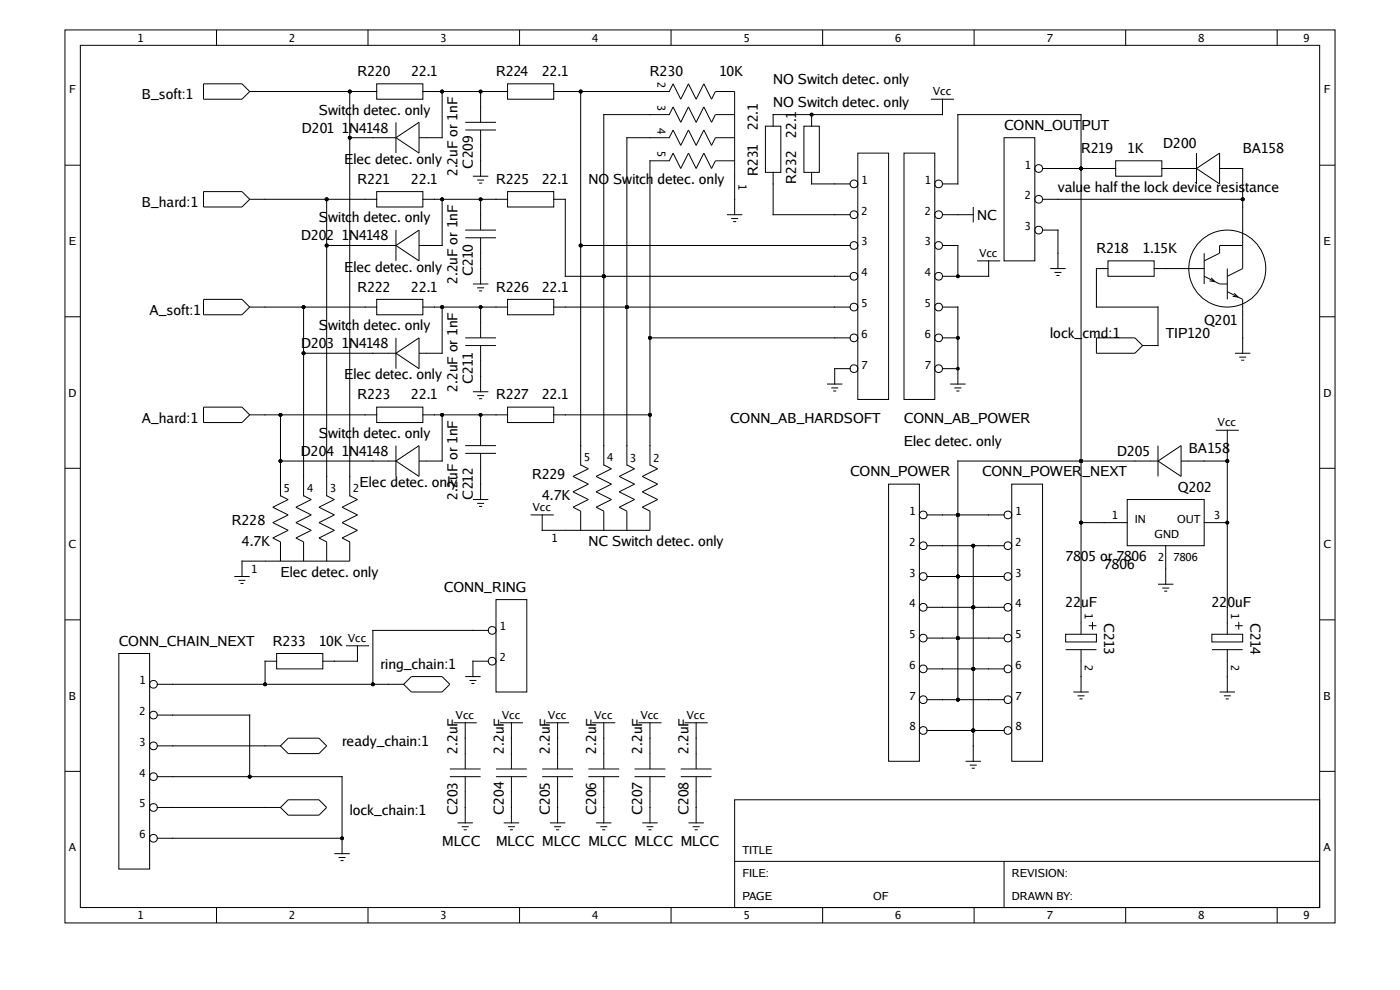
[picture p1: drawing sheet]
<svg xmlns="http://www.w3.org/2000/svg" width="297mm" height="210mm" viewBox="0 0 297 210" stroke-linecap="round" stroke-linejoin="round" font-family="sans-serif">
<g fill="none" stroke="#000" stroke-width=".21">
<path d="M13.8 6.3h269.4v189.5h-269.4zM17 9.6h263v182.9h-263zM43.2 17.8h8.1l1.7 1.6-1.7 1.6h-8.1zM45.9 6.3v3.3M53 19.4h26.9M74.2 19.4v85.7l1.6 .9-3.2 1.6 3.2 1.6-3.2 1.7 3.2 1.6-3.2 1.6 1.6 .8v4.1h-22.9v3.3M78.1 6.3v3.3M79.9 17.8h9.8v3.2h-9.8zM89.7 19.4h18M93.8 19.4v9.8h-4.9M102 19.4v6.5M107.7 17.8h9.8v3.2h-9.8z"/>
<path d="M110.2 6.3v3.3M123.2 19.4v79.2M142.4 6.3v3.3M142.8 17.8l1.6 3.2 1.6-3.2 1.7 3.2 1.6-3.2 1.6 3.2 .9-1.6h4v26.1M142.8 17.8l-.8 1.6h-24.5M174.5 6.3v3.3M206.7 6.3v3.3M238.8 6.3v3.3M270.9 6.3v3.3M13.8 35h3.2M74.2 29.2h9.8M84 29.2l4.9-3.3v6.6z"/>
<path d="M84 25.9v6.6M98.7 25.9h6.5M98.7 27.6h6.5M100.3 37.4h3.3M101.2 38.2h1.5M101.6 38.8h.7M102 27.6v9.8M142.8 27.6l1.6 3.2 1.6-3.2 1.7 3.2 1.6-3.2 1.6 3.2 .9-1.6h4M142.8 22.7l1.6 3.2 1.6-3.2 1.7 3.2 1.6-3.2 1.6 3.2 .9-1.6h4M142.8 32.5l1.6 3.2 1.6-3.2 1.7 3.2 1.6-3.2 1.6 3.2 .9-1.6h4M142.8 22.7l-.8 1.6h-13.9v74.3M142.8 32.5l-.8 1.6h-4.1v64.5"/>
<path d="M142.8 27.6l-.8 1.6h-9v69.4M162.4 26.8h3.2v9.8h-3.2zM164 36.6v8.9h16.3M170.5 26.8h3.3v9.8h-3.3zM172.2 24.3v2.5M172.2 36.6v2.4h8.1M182 32.5h6.5v52.2h-6.5zM191.8 32.5h6.5v52.2h-6.5zM197.5 21h4.9M199.9 39h3.3v-14.7h26.1v110.2M199.9 21v3.3h-35.9v2.5M213 29.2h6.5v26.1h-6.5z"/>
<path d="M221.2 35.7h15.5M236.7 34.1h9.8v3.3h-9.8zM246.5 35.7h7.3M253.8 35.7l4.9-3.2v6.5zM253.8 32.5v6.5M258.7 35.7h4.9v21.3l-3.2 1.6M280 35h3.2M43.2 40.6h8.1l1.7 1.7-1.7 1.6h-8.1zM53 42.3h26.9M69.3 42.3v62.8l1.6 .9-3.2 1.6 3.2 1.6-3.2 1.7 3.2 1.6-3.2 1.6 1.6 .8v4.1M69.3 52.1h14.7M79.9 40.6h9.8v3.3h-9.8z"/>
<path d="M84 52.1l4.9-3.3v6.5zM84 48.8v6.5M89.7 42.3h18M93.8 42.3v9.8h-4.9M98.7 48.8h6.5M98.7 50.4h6.5M102 42.3v6.5M102 50.4v9.8M107.7 40.6h9.8v3.3h-9.8zM117.5 42.3h2.4v16.3h60.4M123.2 52.1h57.1M154.2 45.5h3.3"/>
<path d="M155.1 46.4h1.5M155.5 47h.7M199.9 52.1h3.3v6.5M199.9 45.5h6.6M206.5 43.9v3.3M207.3 55.3h4.9M209.7 55.3v3.3h-9.8M221.2 42.3h42.4M221.2 48.8h3.2v8.2M222.8 57h3.3M223.7 57.8h1.5M224.1 58.4h.7"/>
<path d="M235 55.3h9.8v3.3h-9.8zM235 57h-2.4v8.1h13.1v8.2h-3.3M244.8 57h10.7M255.5 53.7v6.5M255.5 58.6l3.2 1.6h1.7M256.9 58.9l.8 .8-1.1-.1M260.4 57v6.5M263.6 52.1h-4.9v1.6l-3.2 1.6M13.8 67.2h3.2M43.2 63.5h8.1l1.7 1.6-1.7 1.7h-8.1zM53 65.1h26.9M64.4 65.1v40l1.6 .9-3.2 1.6 3.2 1.6-3.2 1.7 3.2 1.6-3.2 1.6 1.6 .8v4.1"/>
<path d="M64.4 74.9h19.6M79.9 63.5h9.8v3.3h-9.8zM84 74.9l4.9-3.2v6.5zM84 71.7v6.5M89.7 65.1h18M93.8 65.1v9.8h-4.9M98.7 71.7h6.5M98.7 73.3h6.5M100.3 60.2h3.3M101.2 61.1h1.5M101.6 61.7h.7M102 65.1v6.6"/>
<path d="M102 73.3v9.8M107.7 63.5h9.8v3.3h-9.8zM117.5 65.1h62.8M137.9 71.7h42.4M180.3 78.2h-3.2v3.3M199.9 65.1h3.3v16.4M199.9 71.7h3.3M199.9 78.2h3.3M232.6 71.7h8.2l1.6 1.6-1.6 1.6h-8.2zM260.4 61.9l3.2 1.6v11.4M261.8 62.2l.8 .8-1.1-.1M262 74.9h3.3"/>
<path d="M262.9 75.8h1.5M263.3 76.4h.7M280 67.2h3.2M13.8 99.3h3.2M43.2 86.4h8.1l1.7 1.6-1.7 1.6h-8.1zM53 88h26.9M59.5 88v17.1l1.6 .9-3.2 1.6 3.2 1.6-3.2 1.7 3.2 1.6-3.2 1.6 1.6 .8v4.1M59.5 97.8h24.5M79.9 86.4h9.8v3.2h-9.8zM84 97.8l4.9-3.3v6.6zM84 94.5v6.6M89.7 88h18"/>
<path d="M93.8 88v9.8h-4.9M98.7 94.5h6.5M98.7 96.2h6.5M100.3 83.1h3.3M101.2 83.9h1.5M101.6 84.6h.7M102 88v6.5M102 96.2v9.8M107.7 86.4h9.8v3.2h-9.8zM117.5 88h20.4M123.2 98.6l1.6 .8-3.2 1.7 3.2 1.6-3.2 1.6 3.2 1.7-3.2 1.6 1.6 .8v4.1M128.1 98.6l1.6 .8-3.2 1.7 3.2 1.6-3.2 1.6 3.2 1.7-3.2 1.6 1.6 .8v4.1"/>
<path d="M133 98.6l1.6 .8-3.2 1.7 3.2 1.6-3.2 1.6 3.2 1.7-3.2 1.6 1.6 .8v4.1M137.9 98.6l1.6 .8-3.2 1.7 3.2 1.6-3.2 1.6 3.2 1.7-3.2 1.6 1.6 .8v4.1h-22.9v-3.3M175.4 81.5h3.3M176.3 82.3h1.5M176.7 82.9h.7M201.6 81.5h3.2M202.5 82.3h1.4M202.9 82.9h.6M245.7 97.8h-42.5v50.6M245.7 97.8l4.9-3.3v6.6zM245.7 94.5v6.6M250.6 97.8h9.8"/>
<path d="M257.9 91.3h4.9M260.4 91.3v43.2M280 99.3h3.2M100.3 106h3.3M101.2 106.8h1.5M101.6 107.4h.7M112.6 109.2h4.9M188.5 102.7h6.5v58.8h-6.5zM196.7 109.2h16.3M196.7 115.8h16.3M206.5 115.8v45.7M214.6 102.7h6.6v58.8h-6.6z"/>
<path d="M229.3 110.9h9.8M239.1 106h16.4v9.8h-16.4zM247.3 115.8v8.1M255.5 110.9h4.9M13.8 131.5h3.2M25.2 138.6h6.5v45.7h-6.5zM49.7 122.3h3.3M50.6 123.1h1.5M51 123.8h.7M58.7 138.6h9.8v3.3h-9.8zM73.4 137h4.9M75.8 137v3.3h-7.3"/>
<path d="M103.6 133.7h-24.5v11.5M105.2 127.2h6.6v19.6h-6.6zM196.7 122.3h16.3M196.7 128.8h16.3M196.7 135.4h16.3M226.1 134.5h6.5v1.7h-6.5zM226.1 137.8h6.5M229.3 137.8v9M231 132.7h1.6M231.8 131.9v1.7M245.7 123.9h3.2M246.6 124.7h1.4"/>
<path d="M247 125.4h.6M257.1 134.5h6.5v1.7h-6.5zM257.1 137.8h6.5M260.4 137.8v9M262 132.7h1.6M262.8 131.9v1.7M280 131.5h3.2M33.4 158.2h26.1M33.4 145.2h52.2M33.4 151.7h19.6v13.1M58.7 140.3h-2.5v4.9M59.5 158.2l1.6-1.6h6.6l1.6 1.6-1.6 1.7h-6.6z"/>
<path d="M85.6 145.2l1.7-1.7h6.5l1.6 1.7-1.6 1.6h-6.5zM96.2 153.3h4.9M98.7 143.5h3.3M98.7 153.3v9.8M99.6 144.3h1.5M100 145h.7M103.6 140.3h-3.3v3.2M106 153.3h4.9M108.5 153.3v9.8M115.8 153.3h4.9M118.3 153.3v9.8M125.6 153.3h4.9"/>
<path d="M128.1 153.3v9.8M135.4 153.3h4.9M137.9 153.3v9.8M145.2 153.3h4.9M147.7 153.3v9.8M196.7 141.9h16.3M196.7 148.4h16.3M196.7 155h16.3M227.7 146.8h3.3M228.6 147.6h1.5M229 148.3h.7M258.7 146.8h3.3"/>
<path d="M259.6 147.6h1.5M260 148.3h.7M13.8 163.6h3.2M33.4 171.3h26.1M33.4 164.8h39.2v16.3M33.4 177.8h39.2M59.5 171.3l1.6-1.7h6.6l1.6 1.7-1.6 1.6h-6.6zM95.4 164.8h6.6M95.4 163.1h6.6M97.1 174.5h3.2M98 175.4h1.4M98.4 176h.6"/>
<path d="M98.7 164.8v9.7M105.2 164.8h6.6M105.2 163.1h6.6M106.9 174.5h3.2M107.8 175.4h1.4M108.2 176h.6M108.5 164.8v9.7M115 164.8h6.6M115 163.1h6.6M116.7 174.5h3.2M117.6 175.4h1.4M118 176h.6"/>
<path d="M118.3 164.8v9.7M124.8 164.8h6.6M124.8 163.1h6.6M126.5 174.5h3.2M127.4 175.4h1.4M127.8 176h.6M128.1 164.8v9.7M134.6 164.8h6.6M134.6 163.1h6.6M136.3 174.5h3.2M137.2 175.4h1.4M137.6 176h.6"/>
<path d="M137.9 164.8v9.7M144.4 164.8h6.5M144.4 163.1h6.5M146 174.5h3.3M146.9 175.4h1.5M147.4 176h.6M147.7 164.8v9.7M155.8 169.6h124.2v22.9h-124.2zM204.8 161.5h3.3M205.7 162.3h1.5M206.1 163h.7M280 163.6h3.2"/>
<path d="M45.9 192.5v3.3M70.9 181.1h3.3M71.8 181.9h1.5M72.2 182.5h.7M78.1 192.5v3.3M110.2 192.5v3.3M142.4 192.5v3.3M155.8 182.7h124.2M174.5 192.5v3.3M206.7 192.5v3.3M213 182.7v9.8M238.8 192.5v3.3"/>
<path d="M270.9 192.5v3.3"/>
<circle cx="181.2" cy="39" r=".82"/>
<circle cx="199.1" cy="39" r=".82"/>
<circle cx="220.3" cy="35.7" r=".82"/>
<circle cx="181.2" cy="52.1" r=".82"/>
<circle cx="181.2" cy="58.6" r=".82"/>
<circle cx="181.2" cy="45.5" r=".82"/>
<circle cx="199.1" cy="52.1" r=".82"/>
<circle cx="199.1" cy="58.6" r=".82"/>
<circle cx="199.1" cy="45.5" r=".82"/>
<circle cx="220.3" cy="48.8" r=".82"/>
<circle cx="220.3" cy="42.3" r=".82"/>
<circle cx="260.4" cy="57" r="8.2"/>
<circle cx="181.2" cy="65.1" r=".82"/>
<circle cx="181.2" cy="78.2" r=".82"/>
<circle cx="181.2" cy="71.7" r=".82"/>
<circle cx="199.1" cy="65.1" r=".82"/>
<circle cx="199.1" cy="78.2" r=".82"/>
<circle cx="199.1" cy="71.7" r=".82"/>
<circle cx="195.9" cy="115.8" r=".82"/>
<circle cx="195.9" cy="109.2" r=".82"/>
<circle cx="213.8" cy="115.8" r=".82"/>
<circle cx="213.8" cy="109.2" r=".82"/>
<circle cx="104.4" cy="133.7" r=".82"/>
<circle cx="195.9" cy="135.4" r=".82"/>
<circle cx="195.9" cy="122.3" r=".82"/>
<circle cx="195.9" cy="128.8" r=".82"/>
<circle cx="213.8" cy="122.3" r=".82"/>
<circle cx="213.8" cy="135.4" r=".82"/>
<circle cx="213.8" cy="128.8" r=".82"/>
<circle cx="32.6" cy="158.2" r=".82"/>
<circle cx="32.6" cy="145.2" r=".82"/>
<circle cx="32.6" cy="151.7" r=".82"/>
<circle cx="104.4" cy="140.3" r=".82"/>
<circle cx="195.9" cy="141.9" r=".82"/>
<circle cx="195.9" cy="148.4" r=".82"/>
<circle cx="195.9" cy="155" r=".82"/>
<circle cx="213.8" cy="141.9" r=".82"/>
<circle cx="213.8" cy="148.4" r=".82"/>
<circle cx="213.8" cy="155" r=".82"/>
<circle cx="32.6" cy="177.8" r=".82"/>
<circle cx="32.6" cy="164.8" r=".82"/>
<circle cx="32.6" cy="171.3" r=".82"/>
</g>
<g fill="#000">
<circle cx="74.2" cy="19.4" r=".41"/>
<circle cx="93.8" cy="19.4" r=".41"/>
<circle cx="102" cy="19.4" r=".41"/>
<circle cx="123.2" cy="19.4" r=".41"/>
<circle cx="74.2" cy="29.2" r=".41"/>
<circle cx="172.2" cy="24.3" r=".41"/>
<circle cx="229.3" cy="35.7" r=".41"/>
<circle cx="69.3" cy="42.3" r=".41"/>
<circle cx="69.3" cy="52.1" r=".41"/>
<circle cx="93.8" cy="42.3" r=".41"/>
<circle cx="102" cy="42.3" r=".41"/>
<circle cx="123.2" cy="52.1" r=".41"/>
<circle cx="128.1" cy="58.6" r=".41"/>
<circle cx="203.2" cy="58.6" r=".41"/>
<circle cx="263.6" cy="42.3" r=".41"/>
<circle cx="64.4" cy="74.9" r=".41"/>
<circle cx="64.4" cy="65.1" r=".41"/>
<circle cx="93.8" cy="65.1" r=".41"/>
<circle cx="102" cy="65.1" r=".41"/>
<circle cx="133" cy="65.1" r=".41"/>
<circle cx="137.9" cy="71.7" r=".41"/>
<circle cx="203.2" cy="71.7" r=".41"/>
<circle cx="203.2" cy="78.2" r=".41"/>
<circle cx="59.5" cy="88" r=".41"/>
<circle cx="59.5" cy="97.8" r=".41"/>
<circle cx="93.8" cy="88" r=".41"/>
<circle cx="102" cy="88" r=".41"/>
<circle cx="137.9" cy="88" r=".41"/>
<circle cx="229.3" cy="97.8" r=".41"/>
<circle cx="260.4" cy="97.8" r=".41"/>
<circle cx="203.2" cy="109.2" r=".41"/>
<circle cx="206.5" cy="115.8" r=".41"/>
<circle cx="229.3" cy="110.9" r=".41"/>
<circle cx="260.4" cy="110.9" r=".41"/>
<circle cx="203.2" cy="135.4" r=".41"/>
<circle cx="203.2" cy="122.3" r=".41"/>
<circle cx="206.5" cy="128.8" r=".41"/>
<circle cx="56.2" cy="145.2" r=".41"/>
<circle cx="79.1" cy="145.2" r=".41"/>
<circle cx="203.2" cy="148.4" r=".41"/>
<circle cx="206.5" cy="141.9" r=".41"/>
<circle cx="206.5" cy="155" r=".41"/>
<circle cx="53" cy="164.8" r=".41"/>
<circle cx="72.6" cy="177.8" r=".41"/>
</g>
<g font-size="2.9">
<text x="75.8" y="16.1">R220</text>
<text x="87.3" y="16.1">22.1</text>
<text x="105.2" y="16.1">R224</text>
<text x="115" y="16.1">22.1</text>
<text x="137.9" y="16.1">R230</text>
<text x="152.6" y="16.1">10K</text>
<text x="164" y="17.8">NO Switch detec. only</text>
<text x="30.1" y="21">B_soft:1</text>
<text x="164" y="22.7">NO Switch detec. only</text>
<text x="64" y="28.1">D201</text>
<text x="67.7" y="24.3">Switch detec. only</text>
<text x="72.4" y="28.1">1N4148</text>
<text x="160.7" y="27.6" transform="rotate(-90 160.7 27.6)">22.1</text>
<text x="168.9" y="29.2" transform="rotate(-90 168.9 29.2)">22.1</text>
<text x="213" y="27.6">CONN_OUTPUT</text>
<text x="73" y="34.8">Elec detec. only</text>
<text x="100.3" y="35.7" transform="rotate(-90 100.3 35.7)">C209</text>
<text x="229.3" y="32.5">R219</text>
<text x="239.1" y="32.5">1K</text>
<text x="246.8" y="31.4">D200</text>
<text x="263.6" y="32.5">BA158</text>
<text x="75.8" y="39">R221</text>
<text x="87.3" y="39">22.1</text>
<text x="97.1" y="37.4" transform="rotate(-90 97.1 37.4)">2.2uF or 1nF</text>
<text x="105.2" y="39">R225</text>
<text x="115" y="39">22.1</text>
<text x="124.8" y="39">NO Switch detec. only</text>
<text x="160.7" y="37.4" transform="rotate(-90 160.7 37.4)">R231</text>
<text x="168.9" y="39" transform="rotate(-90 168.9 39)">R232</text>
<text x="224.4" y="40.6">value half the lock device resistance</text>
<text x="30.1" y="43.9">B_hard:1</text>
<text x="67.7" y="47.2">Switch detec. only</text>
<text x="207.3" y="46.6">NC</text>
<text x="63.9" y="51">D202 1N4148</text>
<text x="232.6" y="53.7">R218</text>
<text x="242.4" y="53.7">1.15K</text>
<text x="73" y="57.6">Elec detec. only</text>
<text x="100.3" y="58.6" transform="rotate(-90 100.3 58.6)">C210</text>
<text x="75.8" y="61.9">R222</text>
<text x="87.3" y="61.9">22.1</text>
<text x="97.1" y="60.2" transform="rotate(-90 97.1 60.2)">2.2uF or 1nF</text>
<text x="105.2" y="61.9">R226</text>
<text x="115" y="61.9">22.1</text>
<text x="31.7" y="66.8">A_soft:1</text>
<text x="67.7" y="70">Switch detec. only</text>
<text x="222.8" y="71.7">lock_cmd:1</text>
<text x="247.3" y="71.7">TIP120</text>
<text x="255.5" y="68.9">Q201</text>
<text x="63.9" y="73.9">D203 1N4148</text>
<text x="73" y="80.5">Elec detec. only</text>
<text x="97.1" y="83.1" transform="rotate(-90 97.1 83.1)">2.2uF or 1nF</text>
<text x="100.3" y="81.5" transform="rotate(-90 100.3 81.5)">C211</text>
<text x="30.1" y="89.6">A_hard:1</text>
<text x="75.8" y="84.7">R223</text>
<text x="87.3" y="84.7">22.1</text>
<text x="105.2" y="84.7">R227</text>
<text x="115" y="84.7">22.1</text>
<text x="154.9" y="89.6">CONN_AB_HARDSOFT</text>
<text x="191.8" y="89.6">CONN_AB_POWER</text>
<text x="67.7" y="92.9">Switch detec. only</text>
<text x="191.8" y="94.5">Elec detec. only</text>
<text x="63.8" y="96.7">D204 1N4148</text>
<text x="112.9" y="101.6">R229</text>
<text x="180.3" y="101.1">CONN_POWER</text>
<text x="208.3" y="101.1">CONN_POWER_NEXT</text>
<text x="237" y="96.7">D205</text>
<text x="252.2" y="96.2">BA158</text>
<text x="76.3" y="103.3">Elec detec. only</text>
<text x="97.1" y="106" transform="rotate(-90 97.1 106)">2.2uF or 1nF</text>
<text x="100.3" y="106" transform="rotate(-90 100.3 106)">C212</text>
<text x="115" y="106">4.7K</text>
<text x="249.9" y="104.3">Q202</text>
<text x="49.2" y="111.4">R228</text>
<text x="51.3" y="115.8">4.7K</text>
<text x="124.8" y="115.8">NC Switch detec. only</text>
<text x="226.1" y="119">7805 or 7806</text>
<text x="59.5" y="122.3">Elec detec. only</text>
<text x="94.2" y="125.6">CONN_RING</text>
<text x="234.2" y="120.7">7806</text>
<text x="226.1" y="128.8">22uF</text>
<text x="257.1" y="128.8">220uF</text>
<text x="25.2" y="137">CONN_CHAIN_NEXT</text>
<text x="57.9" y="137">R233</text>
<text x="67.7" y="137">10K</text>
<text x="234.2" y="132.1" transform="rotate(90 234.2 132.1)">C213</text>
<text x="265.3" y="132.1" transform="rotate(90 265.3 132.1)">C214</text>
<text x="80.7" y="141.9">ring_chain:1</text>
<text x="72.6" y="158.2">ready_chain:1</text>
<text x="97.1" y="159.9" transform="rotate(-90 97.1 159.9)">2.2uF</text>
<text x="106.9" y="159.9" transform="rotate(-90 106.9 159.9)">2.2uF</text>
<text x="116.7" y="159.9" transform="rotate(-90 116.7 159.9)">2.2uF</text>
<text x="126.5" y="159.9" transform="rotate(-90 126.5 159.9)">2.2uF</text>
<text x="136.3" y="159.9" transform="rotate(-90 136.3 159.9)">2.2uF</text>
<text x="146" y="159.9" transform="rotate(-90 146 159.9)">2.2uF</text>
<text x="74.2" y="172.9">lock_chain:1</text>
<text x="97.1" y="172.9" transform="rotate(-90 97.1 172.9)">C203</text>
<text x="106.9" y="172.9" transform="rotate(-90 106.9 172.9)">C204</text>
<text x="116.7" y="172.9" transform="rotate(-90 116.7 172.9)">C205</text>
<text x="126.5" y="172.9" transform="rotate(-90 126.5 172.9)">C206</text>
<text x="136.3" y="172.9" transform="rotate(-90 136.3 172.9)">C207</text>
<text x="146" y="172.9" transform="rotate(-90 146 172.9)">C208</text>
<text x="93.8" y="179.4">MLCC</text>
<text x="105.2" y="179.4">MLCC MLCC MLCC MLCC MLCC</text>
</g>
<g font-size="2.4">
<text x="29.2" y="8.9">1</text>
<text x="61.3" y="8.9">2</text>
<text x="93.5" y="8.8">3</text>
<text x="125.6" y="8.8">4</text>
<text x="157.8" y="8.8">5</text>
<text x="189.9" y="8.8">6</text>
<text x="222.1" y="8.8">7</text>
<text x="254.2" y="8.8">8</text>
<text x="276.6" y="8.8">9</text>
<text x="139.5" y="17.4" transform="rotate(90 139.5 17.4)">2</text>
<text x="14.7" y="19.8">F</text>
<text x="139.5" y="22.3" transform="rotate(90 139.5 22.3)">3</text>
<text x="197.9" y="20.2">Vcc</text>
<text x="280.9" y="19.8">F</text>
<text x="139.5" y="27.2" transform="rotate(90 139.5 27.2)">4</text>
<text x="139.5" y="32.1" transform="rotate(90 139.5 32.1)">5</text>
<text x="217.4" y="35.7">1</text>
<text x="156.7" y="39" transform="rotate(90 156.7 39)">1</text>
<text x="182.8" y="39">1</text>
<text x="196.2" y="39">1</text>
<text x="182.8" y="45.5">2</text>
<text x="196.2" y="45.5">2</text>
<text x="217.4" y="42.3">2</text>
<text x="14.6" y="52">E</text>
<text x="182.8" y="52.1">3</text>
<text x="196.2" y="52.1">3</text>
<text x="217.4" y="48.8">3</text>
<text x="280.8" y="52">E</text>
<text x="182.8" y="58.6">4</text>
<text x="196.2" y="58.6">4</text>
<text x="207.7" y="54.5">Vcc</text>
<text x="182.8" y="65.1">5</text>
<text x="196.2" y="65.1">5</text>
<text x="182.8" y="71.7">6</text>
<text x="196.2" y="71.7">6</text>
<text x="182.8" y="78.2">7</text>
<text x="196.2" y="78.2">7</text>
<text x="14.6" y="84.1">D</text>
<text x="280.7" y="84.1">D</text>
<text x="258.3" y="90.4">Vcc</text>
<text x="123.9" y="97.9">5</text>
<text x="128.8" y="97.9">4</text>
<text x="133.7" y="97.9">3</text>
<text x="138.6" y="97.9">2</text>
<text x="60.2" y="104.4">5</text>
<text x="65.1" y="104.4">4</text>
<text x="70" y="104.4">3</text>
<text x="74.9" y="104.4">2</text>
<text x="113" y="108.4">Vcc</text>
<text x="192.9" y="109.2">1</text>
<text x="215.5" y="109.2">1</text>
<text x="235.9" y="110">1</text>
<text x="240.8" y="110.9">IN</text>
<text x="249.7" y="110.9">OUT</text>
<text x="257.6" y="110">3</text>
<text x="14.6" y="116.3">C</text>
<text x="117" y="115.1">1</text>
<text x="192.9" y="115.8">2</text>
<text x="215.5" y="115.8">2</text>
<text x="244.9" y="114.1">GND</text>
<text x="245.7" y="119">2</text>
<text x="248.9" y="119">7806</text>
<text x="280.7" y="116.3">C</text>
<text x="53.3" y="121.6">1</text>
<text x="192.9" y="122.3">3</text>
<text x="215.5" y="122.3">3</text>
<text x="192.9" y="128.8">4</text>
<text x="215.5" y="128.8">4</text>
<text x="230.1" y="130" transform="rotate(90 230.1 130)">1</text>
<text x="261.2" y="130" transform="rotate(90 261.2 130)">1</text>
<text x="73.8" y="136.2">Vcc</text>
<text x="106" y="133.7">1</text>
<text x="192.9" y="135.4">5</text>
<text x="215.5" y="135.4">5</text>
<text x="106" y="140.3">2</text>
<text x="192.9" y="141.9">6</text>
<text x="215.5" y="141.9">6</text>
<text x="230.1" y="141.1" transform="rotate(90 230.1 141.1)">2</text>
<text x="261.2" y="141.1" transform="rotate(90 261.2 141.1)">2</text>
<text x="14.6" y="148.4">B</text>
<text x="29.6" y="145.2">1</text>
<text x="192.9" y="148.4">7</text>
<text x="215.5" y="148.4">7</text>
<text x="280.8" y="148.4">B</text>
<text x="29.6" y="151.7">2</text>
<text x="96.7" y="152.5">Vcc</text>
<text x="106.5" y="152.5">Vcc</text>
<text x="116.2" y="152.5">Vcc</text>
<text x="126" y="152.5">Vcc</text>
<text x="135.8" y="152.5">Vcc</text>
<text x="145.6" y="152.5">Vcc</text>
<text x="192.9" y="155">8</text>
<text x="215.5" y="155">8</text>
<text x="29.6" y="158.2">3</text>
<text x="29.6" y="164.7">4</text>
<text x="29.6" y="171.3">5</text>
<text x="29.6" y="177.8">6</text>
<text x="14.6" y="180.6">A</text>
<text x="157.5" y="186">FILE:</text>
<text x="157.5" y="181.1">TITLE</text>
<text x="214.6" y="186">REVISION:</text>
<text x="280.8" y="180.6">A</text>
<text x="157.5" y="190.9">PAGE</text>
<text x="185.2" y="190.9">OF</text>
<text x="214.6" y="190.9">DRAWN BY:</text>
<text x="29.2" y="195">1</text>
<text x="61.3" y="195">2</text>
<text x="93.5" y="195">3</text>
<text x="125.6" y="195">4</text>
<text x="157.8" y="195">5</text>
<text x="189.9" y="195">6</text>
<text x="222.1" y="195">7</text>
<text x="254.2" y="195">8</text>
<text x="276.6" y="195">9</text>
</g>
</svg>
